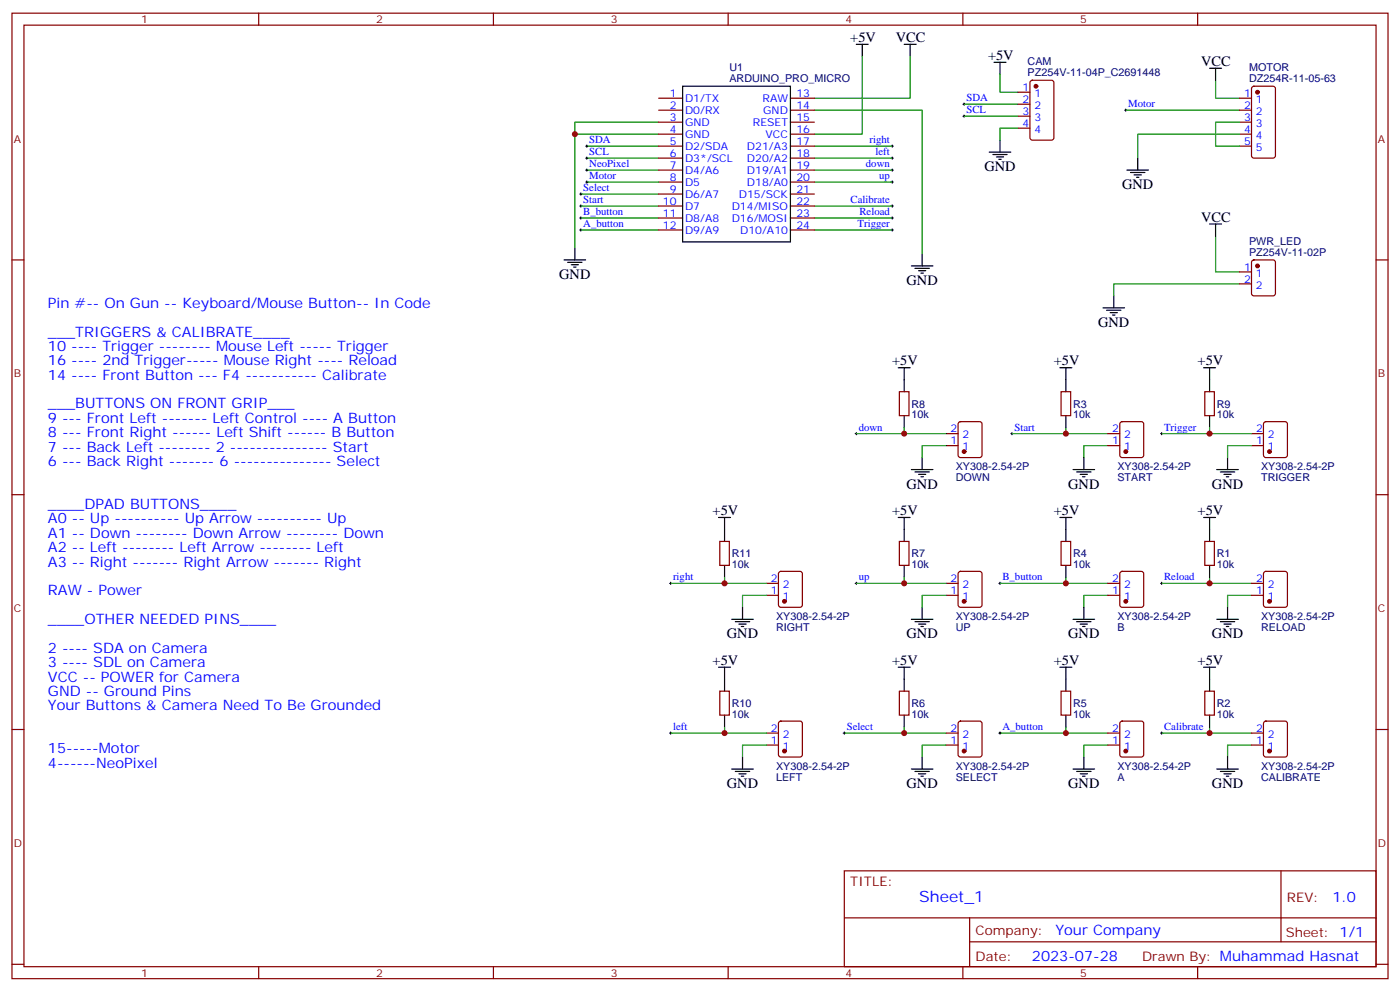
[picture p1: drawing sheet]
<svg xmlns="http://www.w3.org/2000/svg" width="412mm" height="292mm" viewBox="0 0 412 292" stroke-linecap="round" stroke-linejoin="round" font-family="sans-serif">
<g fill="none" stroke="#870000" stroke-width=".35">
<path d="M3.5 3.9h405.4v284.3h-405.4zM7.1 7.4h398.2v277.3h-398.2zM76.2 3.9v3.5M145.3 3.9v3.5M214.5 3.9v3.5M283.6 3.9v3.5M352.8 3.9v3.5M194 28.9h7.1M194 32.5h7.1M194 36h7.1M194 39.5h7.1M232.8 28.9h7.1"/>
<path d="M232.8 32.5h7.1M232.8 36h7.1M232.8 39.5h7.1M299.9 27.2h3.5M299.9 30.7h3.5M299.9 34.2h3.5M299.9 37.7h3.5M303.6 23.8l.5-.2h5.6l.7 .5v16.5l-.4 .6-5.9 .1-.7-.5v-16.5zM365.1 28.9h3.6M365.1 32.5h3.6M365.1 36h3.6M365.1 39.5h3.6"/>
<path d="M368.9 25.6l.5-.2h5.6l.7 .4v20.1l-.5 .6-5.8 .1-.7-.5v-20zM194 43h7.1M194 46.6h7.1M194 50.1h7.1M194 53.6h7.1M194 57.2h7.1M232.8 43h7.1M232.8 46.6h7.1M232.8 50.1h7.1M232.8 53.6h7.1M232.8 57.2h7.1M365.1 43h3.6"/>
<path d="M3.5 76.6h3.6M194 60.7h7.1M194 64.2h7.1M194 67.7h7.1M232.8 60.7h7.1M232.8 64.2h7.1M232.8 67.7h7.1M368.9 76.8l.5-.2h5.6l.7 .4v9.4l-.5 .7h-5.8l-.7-.4v-9.4zM405.3 76.6h3.6M365.1 80.1h3.6M365.1 83.6h3.6M264.9 115.4h2.9v7h-2.9z"/>
<path d="M312.6 115.4h2.8v7h-2.8zM354.9 115.4h2.8v7h-2.8zM278.7 131.2h3.5M278.7 127.7h3.5M282.5 124.4l.4-.2h5.7l.6 .4 .1 9.5-.5 .6-5.9 .1-.6-.5-.1-9.4zM326.3 131.2h3.5M326.3 127.7h3.5M330.1 124.4l.5-.2h5.6l.6 .4 .1 9.5-.5 .6-5.8 .1-.7-.5-.1-9.4zM368.7 131.2h3.5M368.7 127.7h3.5M372.4 124.4l.5-.2h5.6l.7 .4v9.5l-.4 .6-5.9 .1-.7-.5v-9.4zM3.5 145.7h3.6"/>
<path d="M212 159.5h2.8v7h-2.8zM264.9 159.5h2.9v7h-2.9zM312.6 159.5h2.8v7h-2.8zM354.9 159.5h2.8v7h-2.8zM405.3 145.7h3.6M225.8 175.3h3.5M225.8 171.8h3.5M229.5 168.5l.5-.2h5.7l.6 .4 .1 9.5-.5 .6-5.9 .1-.6-.5-.1-9.4zM278.7 175.3h3.5M278.7 171.8h3.5M282.5 168.5l.4-.2h5.7l.6 .4 .1 9.5-.5 .6-5.9 .1-.6-.5-.1-9.4zM326.3 175.3h3.5"/>
<path d="M326.3 171.8h3.5M330.1 168.5l.5-.2h5.6l.6 .4 .1 9.5-.5 .6-5.8 .1-.7-.5-.1-9.4zM368.7 175.3h3.5M368.7 171.8h3.5M372.4 168.5l.5-.2h5.6l.7 .4v9.5l-.4 .6-5.9 .1-.7-.5v-9.4zM3.5 214.8h3.6M212 203.6h2.8v7h-2.8zM225.8 219.4h3.5M225.8 215.9h3.5M229.5 212.6l.5-.2h5.7l.6 .4 .1 9.4-.5 .7-5.9 .1-.6-.5-.1-9.4zM264.9 203.6h2.9v7h-2.9zM278.7 219.4h3.5"/>
<path d="M278.7 215.9h3.5M282.5 212.6l.4-.2h5.7l.6 .4 .1 9.4-.5 .7-5.9 .1-.6-.5-.1-9.4zM312.6 203.6h2.8v7h-2.8zM326.3 219.4h3.5M326.3 215.9h3.5M330.1 212.6l.5-.2h5.6l.6 .4 .1 9.4-.5 .7-5.8 .1-.7-.5-.1-9.4zM354.9 203.6h2.8v7h-2.8zM368.7 219.4h3.5M368.7 215.9h3.5M372.4 212.6l.5-.2h5.6l.7 .4v9.4l-.4 .7-5.9 .1-.7-.5v-9.4zM405.3 214.8h3.6M248.7 256.5h156.6v28.2h-156.6z"/>
<path d="M377.3 256.5v20.9M248.7 270.3h156.5M285.6 277.4h119.6M285.6 270.3v14.1M3.5 284h3.6M76.2 284.7v3.5M145.3 284.7v3.5M214.5 284.7v3.5M283.6 284.7v3.5M352.8 284.7v3.5M405.3 284h3.6"/>
</g>
<g fill="none" stroke="#000" stroke-width=".35">
<path d="M252.2 13.1h3.6M254 13.1v3.5M266.3 13.1h3.6M268.1 13.1v3.5M292.8 18.3h3.5M294.6 18.3v3.6M201.1 25.4h31.7v45.9h-31.7zM356.3 20.1h3.5M358.1 20.1v3.5M291.4 44.8h6.3M292.5 45.5h4.2M293.5 46.2h2.1"/>
<path d="M294.2 46.9h.7M294.6 41.3v3.5M332 50.1h6.3M333 50.8h4.3M334.1 51.5h2.1M334.8 52.2h.7M335.1 46.6v3.5M166.2 76.6h6.3M167.2 77.3h4.2M168.3 78h2.1M169 78.7h.7M169.3 73v3.6"/>
<path d="M268.5 78.3h6.3M269.5 79h4.3M270.6 79.7h2.1M271.6 74.8v3.5M356.3 66h3.5M358.1 66v3.5M271.3 80.4h.7M324.9 90.7h6.4M326 91.4h4.2M327 92.1h2.1M327.7 92.8h.7M328.1 87.1v3.6"/>
<path d="M264.6 108.3h3.5M266.3 108.3v7.1M312.2 108.3h3.5M314 108.3v7.1M354.5 108.3h3.6M356.3 108.3v7.1M266.3 122.4v3.5M268.5 138.3h6.3M269.5 139h4.3M270.6 139.7h2.1M271.6 134.8v3.5M314 122.4v3.5"/>
<path d="M316.1 138.3h6.3M317.1 139h4.3M318.2 139.7h2.1M319.3 134.8v3.5M356.3 122.4v3.5M358.4 138.3h6.4M359.5 139h4.2M360.5 139.7h2.2M361.6 134.8v3.5M211.7 152.4h3.5M213.4 152.4v7.1M264.6 152.4h3.5"/>
<path d="M266.3 152.4v7.1M271.3 140.4h.7M312.2 152.4h3.5M314 152.4v7.1M318.9 140.4h.7M354.5 152.4h3.6M356.3 152.4v7.1M361.2 140.4h.7M213.4 166.5v3.5M218.7 178.9v3.5M266.3 166.5v3.5M271.6 178.9v3.5"/>
<path d="M314 166.5v3.5M319.3 178.9v3.5M356.3 166.5v3.5M361.6 178.9v3.5M211.7 196.5h3.5M213.4 196.5v7.1M215.5 182.4h6.4M216.6 183.1h4.2M217.7 183.8h2.1M218.4 184.5h.7M264.6 196.5h3.5M266.3 196.5v7.1"/>
<path d="M268.5 182.4h6.3M269.5 183.1h4.3M270.6 183.8h2.1M271.3 184.5h.7M312.2 196.5h3.5M314 196.5v7.1M316.1 182.4h6.3M317.1 183.1h4.3M318.2 183.8h2.1M318.9 184.5h.7M354.5 196.5h3.6M356.3 196.5v7.1"/>
<path d="M358.4 182.4h6.4M359.5 183.1h4.2M360.5 183.8h2.2M361.2 184.5h.7M213.4 210.6v3.5M266.3 210.6v3.5M314 210.6v3.5M356.3 210.6v3.5M215.5 226.5h6.4M216.6 227.2h4.2M217.7 227.9h2.1M218.4 228.6h.7"/>
<path d="M218.7 223v3.5M268.5 226.5h6.3M269.5 227.2h4.3M270.6 227.9h2.1M271.3 228.6h.7M271.6 223v3.5M316.1 226.5h6.3M317.1 227.2h4.3M318.2 227.9h2.1M318.9 228.6h.7M319.3 223v3.5M358.4 226.5h6.4"/>
<path d="M359.5 227.2h4.2M360.5 227.9h2.2M361.2 228.6h.7M361.6 223v3.5"/>
</g>
<g fill="none" stroke="#008700" stroke-width=".35">
<path d="M254 16.6v22.9h-14.1M268.1 16.6v12.3h-28.2M169.3 39.5h24.7M194 36h-24.7v37M239.9 32.5h31.7v42.3M284 30.7h15.9M284 34.2h15.9M294.6 21.9v5.3h5.3M299.9 37.7h-5.3v3.6M331.6 32.5h33.5M358.1 23.6v5.3h7M365.1 39.5h-30v7.1"/>
<path d="M365.1 36h-7v7h7M171.1 57.2h22.9M172.9 43h21.1M172.9 46.6h21.1M172.9 50.1h21.1M172.9 53.6h21.1M239.9 43h22.9M239.9 46.6h22.9M239.9 50.1h22.9M239.9 53.6h22.9M171.1 67.7h22.9M171.1 64.2h22.9"/>
<path d="M171.1 60.7h22.9M239.9 67.7h22.9M239.9 64.2h22.9M239.9 60.7h22.9M358.1 69.5v10.6h7M365.1 83.6h-37v3.5M252.2 127.7h14.1M266.3 125.9v1.8h12.4M278.7 131.2h-7.1v3.6M298.1 127.7h15.9M314 125.9v1.8h12.3M326.3 131.2h-7v3.6"/>
<path d="M342.2 127.7h14.1M356.3 125.9v1.8h12.4M368.7 131.2h-7.1v3.6M197.6 171.8h15.8M213.4 170v1.8h12.4M225.8 175.3h-7.1v3.6M252.2 171.8h14.1M266.3 170v1.8h12.4M278.7 175.3h-7.1v3.6M294.6 171.8h19.4M314 170v1.8h12.3M326.3 175.3h-7v3.6"/>
<path d="M342.2 171.8h14.1M356.3 170v1.8h12.4M368.7 175.3h-7.1v3.6M197.6 215.9h15.8M213.4 214.1v1.8h12.4M225.8 219.4h-7.1v3.6M248.7 215.9h17.6M266.3 214.1v1.8h12.4M278.7 219.4h-7.1v3.6M294.6 215.9h19.4M314 214.1v1.8h12.3M326.3 219.4h-7v3.6"/>
<path d="M342.2 215.9h14.1M356.3 214.1v1.8h12.4M368.7 219.4h-7.1v3.6"/>
</g>
<g fill="none" stroke="#000" stroke-width=".29">
<path d="M283.6 30.7h.7M283.6 34.2h.7M284 30.3v.7M284 33.9v.7M331.3 32.5h.7M331.6 32.1v.7M170.7 57.2h.7M171.1 56.8v.7M172.5 43h.7M172.5 46.6h.7M172.5 53.6h.7M172.5 50.1h.7"/>
<path d="M172.9 42.7v.7M172.9 46.2v.7M172.9 49.7v.7M172.9 53.3v.7M262.5 43h.7M262.5 46.6h.7M262.5 53.6h.7M262.5 50.1h.7M262.8 42.7v.7M262.8 46.2v.7M262.8 49.7v.7M262.8 53.3v.7"/>
<path d="M170.7 67.7h.7M170.7 64.2h.7M170.7 60.7h.7M171.1 60.3v.7M171.1 63.9v.7M171.1 67.4v.7M262.5 67.7h.7M262.5 64.2h.7M262.5 60.7h.7M262.8 60.3v.7M262.8 63.9v.7M262.8 67.4v.7"/>
<path d="M251.9 127.7h.7M252.2 127.4v.7M297.7 127.7h.7M298.1 127.4v.7M341.8 127.7h.7M342.2 127.4v.7M197.2 171.8h.7M197.6 171.4v.8M251.9 171.8h.7M252.2 171.4v.8M294.2 171.8h.7M294.6 171.4v.8"/>
<path d="M341.8 171.8h.7M342.2 171.4v.8M197.2 215.9h.7M197.6 215.5v.8M248.4 215.9h.7M248.7 215.5v.8M294.2 215.9h.7M294.6 215.5v.8M341.8 215.9h.7M342.2 215.5v.8"/>
</g>
<g fill="#870000" stroke="#870000" stroke-width=".35">
<circle cx="373.9" cy="133" r=".53"/>
<circle cx="373.9" cy="177.1" r=".53"/>
<circle cx="373.9" cy="221.2" r=".53"/>
<circle cx="331.6" cy="133" r=".53"/>
<circle cx="331.6" cy="177.1" r=".53"/>
<circle cx="331.6" cy="221.2" r=".53"/>
<circle cx="284" cy="221.2" r=".53"/>
<circle cx="284" cy="177.1" r=".53"/>
<circle cx="284" cy="133" r=".53"/>
<circle cx="231.1" cy="221.2" r=".53"/>
<circle cx="231.1" cy="177.1" r=".53"/>
<circle cx="305.2" cy="25.4" r=".53"/>
<circle cx="370.4" cy="27.2" r=".53"/>
<circle cx="370.4" cy="78.3" r=".53"/>
</g>
<g fill="#c00">
<circle cx="169.3" cy="39.5" r=".88"/>
<circle cx="356.3" cy="127.7" r=".88"/>
<circle cx="356.3" cy="171.8" r=".88"/>
<circle cx="356.3" cy="215.9" r=".88"/>
<circle cx="314" cy="215.9" r=".88"/>
<circle cx="314" cy="171.8" r=".88"/>
<circle cx="314" cy="127.7" r=".88"/>
<circle cx="266.3" cy="215.9" r=".88"/>
<circle cx="266.3" cy="171.8" r=".88"/>
<circle cx="266.3" cy="127.7" r=".88"/>
<circle cx="213.4" cy="171.8" r=".88"/>
<circle cx="213.4" cy="215.9" r=".88"/>
</g>
<text font-size="4.6" fill="#00f" x="270.8" y="265.5">Sheet_1</text>
<g font-size="4.2">
<text x="250.5" y="12.3">+5V</text>
<text x="263.9" y="12.3">VCC</text>
<text x="291" y="17.6">+5V</text>
<text x="353.8" y="19.4">VCC</text>
<text x="290" y="50.4">GND</text>
<text x="330.6" y="55.7">GND</text>
<text x="353.8" y="65.3">VCC</text>
<text x="164.7" y="82.2">GND</text>
<text x="267.1" y="84">GND</text>
<text x="323.5" y="96.3">GND</text>
<text x="262.8" y="107.6">+5V</text>
<text x="310.4" y="107.6">+5V</text>
<text x="352.8" y="107.6">+5V</text>
<text x="267.1" y="143.9">GND</text>
<text x="314.7" y="143.9">GND</text>
<text x="357" y="143.9">GND</text>
<text x="209.9" y="151.7">+5V</text>
<text x="262.8" y="151.7">+5V</text>
<text x="310.4" y="151.7">+5V</text>
<text x="352.8" y="151.7">+5V</text>
<text x="214.1" y="188">GND</text>
<text x="267.1" y="188">GND</text>
<text x="314.7" y="188">GND</text>
<text x="357" y="188">GND</text>
<text x="209.9" y="195.8">+5V</text>
<text x="262.8" y="195.8">+5V</text>
<text x="310.4" y="195.8">+5V</text>
<text x="352.8" y="195.8">+5V</text>
<text x="214.1" y="232.1">GND</text>
<text x="267.1" y="232.1">GND</text>
<text x="314.7" y="232.1">GND</text>
<text x="357" y="232.1">GND</text>
</g>
<g font-size="4.2" fill="#00f">
<text x="14.1" y="90.7">Pin #-- On Gun -- Keyboard/Mouse Button-- In Code</text>
<text x="14.1" y="99.1">___TRIGGERS &amp; CALIBRATE____</text>
<text x="14.1" y="103.4">10 ---- Trigger -------- Mouse Left ----- Trigger</text>
<text x="14.1" y="107.6">16 ---- 2nd Trigger----- Mouse Right ---- Reload</text>
<text x="14.1" y="111.8">14 ---- Front Button --- F4 ----------- Calibrate</text>
<text x="14.1" y="120.3">___BUTTONS ON FRONT GRIP___</text>
<text x="14.1" y="124.5">9 --- Front Left ------- Left Control ---- A Button</text>
<text x="14.1" y="128.8">8 --- Front Right ------ Left Shift ------ B Button</text>
<text x="14.1" y="133">7 --- Back Left -------- 2 --------------- Start</text>
<text x="14.1" y="137.2">6 --- Back Right ------- 6 --------------- Select</text>
<text x="14.1" y="149.9">____DPAD BUTTONS____</text>
<text x="14.1" y="154.2">A0 -- Up ---------- Up Arrow ---------- Up</text>
<text x="14.1" y="158.4">A1 -- Down -------- Down Arrow -------- Down</text>
<text x="14.1" y="162.6">A2 -- Left -------- Left Arrow -------- Left</text>
<text x="14.1" y="166.9">A3 -- Right ------- Right Arrow ------- Right</text>
<text x="14.1" y="175.3">RAW - Power</text>
<text x="14.1" y="183.8">____OTHER NEEDED PINS____</text>
<text x="14.1" y="192.3">2 ---- SDA on Camera</text>
<text x="14.1" y="196.5">3 ---- SDL on Camera</text>
<text x="14.1" y="200.7">VCC -- POWER for Camera</text>
<text x="14.1" y="205">GND -- Ground Pins</text>
<text x="14.1" y="209.2">Your Buttons &amp; Camera Need To Be Grounded</text>
<text x="14.1" y="221.9">15-----Motor</text>
<text x="14.1" y="226.1">4------NeoPixel</text>
<text x="392.5" y="265.7">1.0</text>
<text x="310.9" y="275.3">Your Company</text>
<text x="304" y="283.1">2023-07-28</text>
</g>
<g font-size="3.9" fill="#800">
<text x="250.5" y="261.1">TITLE:</text>
<text x="379.1" y="265.7">REV:</text>
<text x="287.4" y="275.3">Company:</text>
<text x="378.7" y="275.9">Sheet: 1/1</text>
<text x="287.4" y="282.9">Date:</text>
<text x="336.4" y="283">Drawn By: Muhammad Hasnat</text>
</g>
<g font-size="3.2" fill="#800">
<text x="41.6" y="6.9">1</text>
<text x="110.8" y="6.9">2</text>
<text x="179.9" y="6.9">3</text>
<text x="249.1" y="6.9">4</text>
<text x="318.2" y="6.9">5</text>
<text x="4.1" y="42">A</text>
<text x="405.9" y="42">A</text>
<text x="4.1" y="111.1">B</text>
<text x="405.9" y="111.1">B</text>
<text x="4.1" y="180.3">C</text>
<text x="405.9" y="180.3">C</text>
<text x="4.1" y="249.4">D</text>
<text x="405.9" y="249.4">D</text>
<text x="41.6" y="287.7">1</text>
<text x="110.8" y="287.7">2</text>
<text x="179.9" y="287.7">3</text>
<text x="249.1" y="287.7">4</text>
<text x="318.2" y="287.7">5</text>
</g>
<g font-size="3.2" fill="#000080">
<text x="214.9" y="21">U1</text>
<text x="302.7" y="22.5">PZ254V-11-04P_C2691448</text>
<text x="302.7" y="19.3">CAM</text>
<text x="368" y="21">MOTOR</text>
<text x="214.9" y="24.2">ARDUINO_PRO_MICRO</text>
<text x="368" y="24.2">DZ254R-11-05-63</text>
<text x="368" y="75.4">PZ254V-11-02P</text>
<text x="368" y="72.2">PWR_LED</text>
<text x="268.5" y="123.2">10k</text>
<text x="268.5" y="120">R8</text>
<text x="316.1" y="123.2">10k</text>
<text x="316.1" y="120">R3</text>
<text x="358.4" y="123.2">10k</text>
<text x="358.4" y="120">R9</text>
<text x="281.5" y="138.5">XY308-2.54-2P</text>
<text x="281.5" y="141.8">DOWN</text>
<text x="329.2" y="138.5">XY308-2.54-2P</text>
<text x="329.2" y="141.8">START</text>
<text x="371.5" y="138.5">XY308-2.54-2P</text>
<text x="371.5" y="141.8">TRIGGER</text>
<text x="215.5" y="167.3">10k</text>
<text x="215.5" y="164.1">R11</text>
<text x="268.5" y="167.3">10k</text>
<text x="268.5" y="164.1">R7</text>
<text x="316.1" y="167.3">10k</text>
<text x="316.1" y="164.1">R4</text>
<text x="358.4" y="167.3">10k</text>
<text x="358.4" y="164.1">R1</text>
<text x="228.6" y="182.6">XY308-2.54-2P</text>
<text x="228.6" y="185.9">RIGHT</text>
<text x="281.5" y="182.6">XY308-2.54-2P</text>
<text x="281.5" y="185.9">UP</text>
<text x="329.2" y="182.6">XY308-2.54-2P</text>
<text x="329.2" y="185.9">B</text>
<text x="371.5" y="182.6">XY308-2.54-2P</text>
<text x="371.5" y="185.9">RELOAD</text>
<text x="215.5" y="208.2">R10</text>
<text x="268.5" y="208.2">R6</text>
<text x="316.1" y="208.2">R5</text>
<text x="358.4" y="208.2">R2</text>
<text x="215.5" y="211.4">10k</text>
<text x="268.5" y="211.4">10k</text>
<text x="316.1" y="211.4">10k</text>
<text x="358.4" y="211.4">10k</text>
<text x="228.6" y="226.7">XY308-2.54-2P</text>
<text x="281.5" y="226.7">XY308-2.54-2P</text>
<text x="329.2" y="226.7">XY308-2.54-2P</text>
<text x="371.5" y="226.7">XY308-2.54-2P</text>
<text x="228.6" y="230">LEFT</text>
<text x="281.5" y="230">SELECT</text>
<text x="329.2" y="230">A</text>
<text x="371.5" y="230">CALIBRATE</text>
</g>
<g font-size="3.2" fill="#00f">
<text x="197.3" y="28.6">1</text>
<text x="201.8" y="30">D1/TX</text>
<text x="224.6" y="30">RAW</text>
<text x="234.6" y="28.6">13</text>
<text x="284.7" y="29.8">SDA</text>
<text x="301.2" y="26.8">1</text>
<text x="304.7" y="28.6">1</text>
<text x="366.5" y="28.6">1</text>
<text x="197.3" y="32.1">2</text>
<text x="197.3" y="35.6">3</text>
<text x="201.8" y="33.5">D0/RX</text>
<text x="224.8" y="33.5">GND</text>
<text x="234.6" y="32.1">14</text>
<text x="234.6" y="35.6">15</text>
<text x="284.7" y="33.3">SCL</text>
<text x="301.2" y="30.3">2</text>
<text x="301.2" y="33.9">3</text>
<text x="304.7" y="32.1">2</text>
<text x="304.7" y="35.6">3</text>
<text x="332.3" y="31.6">Motor</text>
<text x="366.5" y="32.1">2</text>
<text x="366.5" y="35.6">3</text>
<text x="370" y="30.3">1</text>
<text x="370" y="33.9">2</text>
<text x="197.3" y="39.2">4</text>
<text x="201.8" y="37">GND</text>
<text x="201.8" y="40.6">GND</text>
<text x="221.8" y="37">RESET</text>
<text x="225.5" y="40.6">VCC</text>
<text x="234.6" y="39.2">16</text>
<text x="301.2" y="37.4">4</text>
<text x="304.7" y="39.2">4</text>
<text x="366.5" y="39.2">4</text>
<text x="370" y="37.4">3</text>
<text x="370" y="40.9">4</text>
<text x="173.6" y="42.2">SDA</text>
<text x="173.6" y="45.7">SCL</text>
<text x="197.3" y="42.7">5</text>
<text x="197.3" y="46.2">6</text>
<text x="201.8" y="44.1">D2/SDA</text>
<text x="201.8" y="47.6">D3*/SCL</text>
<text x="220" y="44.1">D21/A3</text>
<text x="220" y="47.6">D20/A2</text>
<text x="234.6" y="42.7">17</text>
<text x="234.6" y="46.2">18</text>
<text x="256.1" y="42.2">right</text>
<text x="257.9" y="45.7">left</text>
<text x="366.5" y="42.7">5</text>
<text x="370" y="44.5">5</text>
<text x="173.6" y="49.2">NeoPixel</text>
<text x="173.6" y="52.7">Motor</text>
<text x="197.3" y="49.7">7</text>
<text x="197.3" y="53.3">8</text>
<text x="201.8" y="51.2">D4/A6</text>
<text x="220" y="51.2">D19/A1</text>
<text x="234.6" y="49.7">19</text>
<text x="234.6" y="53.3">20</text>
<text x="255.1" y="49.2">down</text>
<text x="258.9" y="52.7">up</text>
<text x="171.8" y="59.8">Start</text>
<text x="171.8" y="56.3">Select</text>
<text x="197.3" y="56.8">9</text>
<text x="201.8" y="54.7">D5</text>
<text x="201.8" y="58.2">D6/A7</text>
<text x="217.6" y="58.2">D15/SCK</text>
<text x="220" y="54.7">D18/A0</text>
<text x="234.6" y="56.8">21</text>
<text x="250.5" y="59.8">Calibrate</text>
<text x="171.8" y="63.3">B_button</text>
<text x="195.3" y="60.3">10</text>
<text x="195.3" y="63.9">11</text>
<text x="201.8" y="61.7">D7</text>
<text x="201.8" y="65.3">D8/A8</text>
<text x="215.5" y="61.7">D14/MISO</text>
<text x="215.5" y="65.3">D16/MOSI</text>
<text x="234.6" y="60.3">22</text>
<text x="234.6" y="63.9">23</text>
<text x="253.2" y="63.3">Reload</text>
<text x="171.8" y="66.9">A_button</text>
<text x="195.3" y="67.4">12</text>
<text x="201.8" y="68.8">D9/A9</text>
<text x="218" y="68.8">D10/A10</text>
<text x="234.6" y="67.4">24</text>
<text x="252.6" y="66.9">Trigger</text>
<text x="366.5" y="79.7">1</text>
<text x="366.5" y="83.3">2</text>
<text x="370" y="81.5">1</text>
<text x="370" y="85">2</text>
<text x="252.9" y="126.8">down</text>
<text x="280" y="130.9">1</text>
<text x="280" y="127.4">2</text>
<text x="283.5" y="129.1">2</text>
<text x="298.8" y="126.8">Start</text>
<text x="327.7" y="130.9">1</text>
<text x="327.7" y="127.4">2</text>
<text x="331.2" y="129.1">2</text>
<text x="342.9" y="126.8">Trigger</text>
<text x="370" y="130.9">1</text>
<text x="370" y="127.4">2</text>
<text x="373.5" y="129.1">2</text>
<text x="283.5" y="132.6">1</text>
<text x="331.2" y="132.6">1</text>
<text x="373.5" y="132.6">1</text>
<text x="198.3" y="170.9">right</text>
<text x="227.1" y="171.4">2</text>
<text x="230.6" y="173.2">2</text>
<text x="252.9" y="170.9">up</text>
<text x="280" y="171.4">2</text>
<text x="283.5" y="173.2">2</text>
<text x="295.3" y="170.9">B_button</text>
<text x="327.7" y="171.4">2</text>
<text x="331.2" y="173.2">2</text>
<text x="342.9" y="170.9">Reload</text>
<text x="370" y="171.4">2</text>
<text x="373.5" y="173.2">2</text>
<text x="227.1" y="175">1</text>
<text x="230.6" y="176.7">1</text>
<text x="280" y="175">1</text>
<text x="283.5" y="176.7">1</text>
<text x="327.7" y="175">1</text>
<text x="331.2" y="176.7">1</text>
<text x="370" y="175">1</text>
<text x="373.5" y="176.7">1</text>
<text x="198.3" y="215">left</text>
<text x="227.1" y="215.5">2</text>
<text x="249.4" y="215">Select</text>
<text x="280" y="215.5">2</text>
<text x="295.3" y="215">A_button</text>
<text x="327.7" y="215.5">2</text>
<text x="342.9" y="215">Calibrate</text>
<text x="370" y="215.5">2</text>
<text x="227.1" y="219.1">1</text>
<text x="230.6" y="220.8">1</text>
<text x="230.6" y="217.3">2</text>
<text x="280" y="219.1">1</text>
<text x="283.5" y="220.8">1</text>
<text x="283.5" y="217.3">2</text>
<text x="327.7" y="219.1">1</text>
<text x="331.2" y="220.8">1</text>
<text x="331.2" y="217.3">2</text>
<text x="370" y="219.1">1</text>
<text x="373.5" y="220.8">1</text>
<text x="373.5" y="217.3">2</text>
</g>
</svg>
